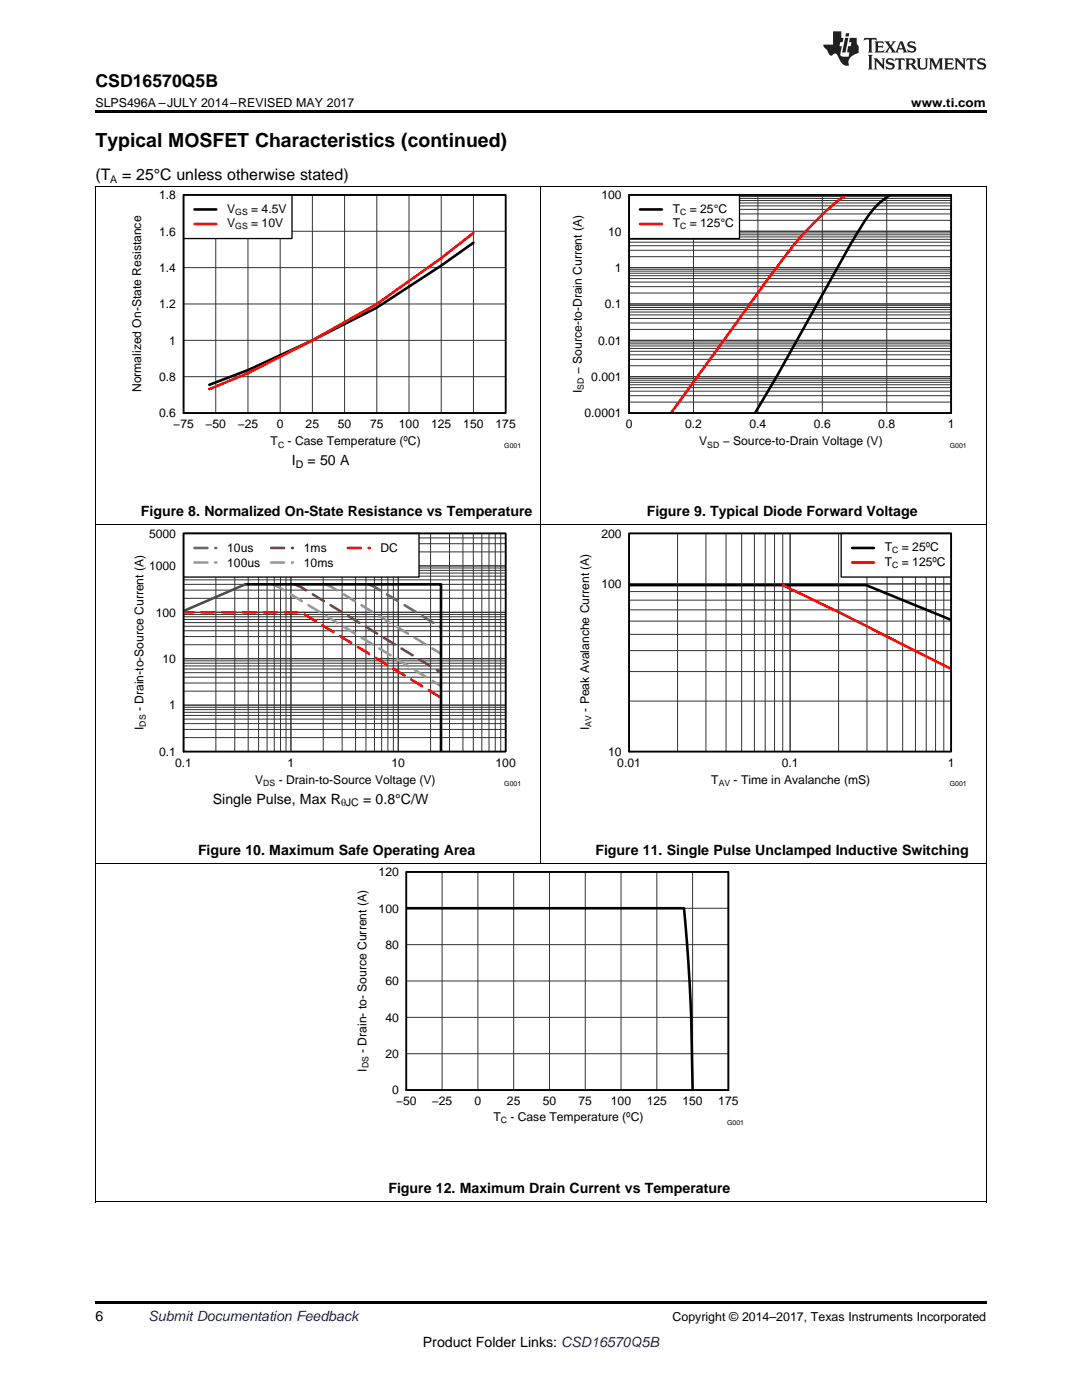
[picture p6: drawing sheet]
<svg xmlns="http://www.w3.org/2000/svg" width="216mm" height="279mm" viewBox="0 0 216 279" stroke-linecap="round" stroke-linejoin="round" font-family="sans-serif">
<path d="M19 239.9h.2zM196.7 239.9h.1zM19 259.7h177.8v.5h-177.8z" fill="#000"/>
<path d="M19.1 104.8v135.1M107.9 104.8v67.6M196.8 104.8v135.1M19 172.3h177.8M19 239.9h177.8" fill="none" stroke="#000" stroke-width=".2"/>
<path d="M36.6 106.5h64.3v43.5h-64.3zM81.1 174h64.2v43.5h-64.2z" fill="none" stroke="#000" stroke-width=".26"/>
<g fill="none" stroke="#333" stroke-width=".2">
<path d="M36.6 106.5h64.3v43.5h-64.3zM36.6 119.4h64.3M36.6 117.8h64.3M36.6 116.6h64.3M36.6 115.7h64.3M36.6 115h64.3M36.6 114.4h64.3M36.6 113.8h64.3M36.6 113.4h64.3M36.6 112.9h64.3M36.6 110.1h64.3M36.6 108.5h64.3"/>
<path d="M36.6 107.4h64.3M43.1 106.5v43.5M46.8 106.5v43.5M49.5 106.5v43.5M51.6 106.5v43.5M53.3 106.5v43.5M54.7 106.5v43.5M56 106.5v43.5M57.1 106.5v43.5M58 106.5v43.5M64.5 106.5v43.5M68.3 106.5v43.5"/>
<path d="M70.9 106.5v43.5M73 106.5v43.5M74.7 106.5v43.5M76.2 106.5v43.5M77.4 106.5v43.5M78.5 106.5v43.5M79.5 106.5v43.5M85.9 106.5v43.5M89.7 106.5v43.5M92.4 106.5v43.5M94.4 106.5v43.5M96.1 106.5v43.5"/>
<path d="M97.6 106.5v43.5M98.8 106.5v43.5M99.9 106.5v43.5M36.6 137.9h64.3M36.6 136.3h64.3M36.6 135.1h64.3M36.6 134.2h64.3M36.6 133.5h64.3M36.6 132.9h64.3M36.6 132.4h64.3M36.6 131.9h64.3M36.6 131.5h64.3"/>
<path d="M36.6 128.7h64.3M36.6 127h64.3M36.6 125.9h64.3M36.6 125h64.3M36.6 124.3h64.3M36.6 123.6h64.3M36.6 123.1h64.3M36.6 122.6h64.3M36.6 122.2h64.3M36.6 147.2h64.3M36.6 145.6h64.3M36.6 144.4h64.3"/>
<path d="M36.6 143.5h64.3M36.6 142.8h64.3M36.6 142.2h64.3M36.6 141.6h64.3M36.6 141.2h64.3M36.6 140.7h64.3M81.1 174h64.2v43.5h-64.2zM88.2 174v43.5M95.4 174v43.5M102.5 174v43.5M109.6 174v43.5M116.8 174v43.5"/>
<path d="M123.9 174v43.5M131.1 174v43.5M138.2 174v43.5M81.1 195.8h64.2M81.1 188.5h64.2M81.1 181.3h64.2M81.1 210.3h64.2M81.1 203h64.2"/>
</g>
<path d="M48.9 116.6h39.1v33.4M81 181.3h55.5l.6 6.6a381.6 381.6 0 0 1 1.1 29.6" fill="none" stroke="#000" stroke-width=".52"/>
<path d="M81.1 174h64.2v43.5h-64.2z" fill="none" stroke="#000" stroke-width=".35"/>
<path d="M73.6 116.6l1.2 .6 13.2 8" fill="none" stroke="#6e8b3d" stroke-width=".52" stroke-dasharray="2.6 1.6"/>
<path d="M65 116.6l1.2 .6 21.8 13.3" fill="none" stroke="#7a67ee" stroke-width=".52" stroke-dasharray="2.6 1.6"/>
<path d="M58.8 116.6l1.2 .6 28 17" fill="none" stroke="#8b5a2b" stroke-width=".52" stroke-dasharray="2.6 1.6"/>
<path d="M54.4 116.6l1.2 .6 32.4 19.7" fill="none" stroke="#999" stroke-width=".52" stroke-dasharray="2.6 1.6"/>
<path d="M36.6 122.2h23.5l27.9 17" fill="none" stroke="#f00" stroke-width=".52" stroke-dasharray="2.6 1.6"/>
<path d="M48.9 116.6l-12.3 5.3" fill="none" stroke="#4d4d4d" stroke-width=".52"/>
<path d="M36.6 106.5h47v8.7h-47z" fill="#fff"/>
<path d="M36.6 106.5h47v8.7h-47zM125.5 106.5h64.3v43.5h-64.3z" fill="none" stroke="#000" stroke-width=".26"/>
<path d="M38.8 109.4h4.4" fill="none" stroke="#6e8b3d" stroke-width=".52" stroke-dasharray="2.6 1.6"/>
<path d="M38.8 112.3h4.4" fill="none" stroke="#7a67ee" stroke-width=".52" stroke-dasharray="2.6 1.6"/>
<path d="M54.1 109.4h4.4" fill="none" stroke="#8b5a2b" stroke-width=".52" stroke-dasharray="2.6 1.6"/>
<path d="M54.1 112.3h4.4" fill="none" stroke="#999" stroke-width=".52" stroke-dasharray="2.6 1.6"/>
<path d="M69.4 109.4h4.4" fill="none" stroke="#f00" stroke-width=".52" stroke-dasharray="2.6 1.6"/>
<path d="M36.6 106.5h64.3v43.5h-64.3z" fill="none" stroke="#000" stroke-width=".35"/>
<g fill="none" stroke="#333" stroke-width=".2">
<path d="M125.5 106.5h64.3v43.5h-64.3zM125.5 119.8h64.3M125.5 118.1h64.3M125.5 116.5h64.3M135.2 106.5v43.5M140.9 106.5v43.5M144.9 106.5v43.5M148 106.5v43.5M150.5 106.5v43.5M152.7 106.5v43.5M154.5 106.5v43.5M156.2 106.5v43.5"/>
<path d="M157.7 106.5v43.5M167.3 106.5v43.5M173 106.5v43.5M177 106.5v43.5M180.1 106.5v43.5M182.7 106.5v43.5M184.8 106.5v43.5M186.7 106.5v43.5M188.3 106.5v43.5M125.5 139.9h64.3M125.5 134h64.3M125.5 129.8h64.3"/>
<path d="M125.5 126.6h64.3M125.5 124h64.3M125.5 121.7h64.3"/>
</g>
<path d="M125.5 116.8h47.3l17 6.9" fill="none" stroke="#000" stroke-width=".52"/>
<path d="M156.2 116.8l11.8 5.7 21.8 11" fill="none" stroke="#f00" stroke-width=".52"/>
<path d="M167.8 106.5h22v8.7h-22z" fill="#fff"/>
<path d="M36.6 38.9h64.3v43.5h-64.3zM167.8 106.5h22v8.7h-22z" fill="none" stroke="#000" stroke-width=".26"/>
<path d="M94.5 48.4l-6.5 4.6-12.8 8.4-12.9 6.5-12.8 6-7.7 2.9M170 109.4h4.4" fill="none" stroke="#000" stroke-width=".52"/>
<path d="M94.5 46.5l-6.5 5-12.8 9.2-12.9 7.2-12.8 6.6-7.7 3.2M170 112.3h4.4" fill="none" stroke="#f00" stroke-width=".52"/>
<path d="M125.5 106.5h64.3v43.5h-64.3z" fill="none" stroke="#000" stroke-width=".35"/>
<path d="M19.1 37.2v67.6M107.9 37.2v67.6M196.8 37.2v67.6M19 104.8h177.8" fill="none" stroke="#000" stroke-width=".2"/>
<g fill="none" stroke="#333" stroke-width=".2">
<path d="M36.6 38.9h64.3v43.5h-64.3zM43.1 38.9v43.5M49.5 38.9v43.5M55.9 38.9v43.5M62.3 38.9v43.5M68.8 38.9v43.5M75.2 38.9v43.5M81.6 38.9v43.5M88 38.9v43.5M94.5 38.9v43.5M36.6 53.4h64.3M36.6 46.2h64.3"/>
<path d="M36.6 75.2h64.3M36.6 67.9h64.3M36.6 60.7h64.3"/>
</g>
<path d="M36.6 38.9h21.7v8.7h-21.7z" fill="#fff"/>
<path d="M36.6 38.9h21.7v8.7h-21.7zM125.5 38.9h64.3v43.5h-64.3z" fill="none" stroke="#000" stroke-width=".26"/>
<path d="M177.6 38.9a18.5 18.5 0 0 0-6.3 7.3l-1.4 2.1-14.9 26.9-4.3 7.2M38.8 41.8h4.4" fill="none" stroke="#000" stroke-width=".52"/>
<path d="M168.9 38.9a51.9 51.9 0 0 0-10 9.4l-5.6 7.3-19.4 26.8M38.8 44.7h4.4" fill="none" stroke="#f00" stroke-width=".52"/>
<path d="M36.6 38.9h64.3v43.5h-64.3z" fill="none" stroke="#000" stroke-width=".35"/>
<g fill="none" stroke="#333" stroke-width=".2">
<path d="M125.5 38.9h64.3v43.5h-64.3zM125.5 39.6h64.3M125.5 39.2h64.3M138.4 38.9v43.5M151.2 38.9v43.5M164.1 38.9v43.5M176.9 38.9v43.5M125.5 58.5h64.3M125.5 57.2h64.3M125.5 56.3h64.3M125.5 55.6h64.3M125.5 55h64.3"/>
<path d="M125.5 54.5h64.3M125.5 54.1h64.3M125.5 53.7h64.3M125.5 53.4h64.3M125.5 51.2h64.3M125.5 49.9h64.3M125.5 49h64.3M125.5 48.3h64.3M125.5 47.8h64.3M125.5 47.3h64.3M125.5 46.9h64.3M125.5 46.5h64.3"/>
<path d="M125.5 46.2h64.3M125.5 44h64.3M125.5 42.7h64.3M125.5 41.8h64.3M125.5 41.1h64.3M125.5 40.5h64.3M125.5 40h64.3M125.5 79h64.3M125.5 78.1h64.3M125.5 77.4h64.3M125.5 76.8h64.3M125.5 76.3h64.3"/>
<path d="M125.5 75.9h64.3M125.5 75.5h64.3M125.5 75.2h64.3M125.5 73h64.3M125.5 71.7h64.3M125.5 70.8h64.3M125.5 70.1h64.3M125.5 69.5h64.3M125.5 69h64.3M125.5 68.6h64.3M125.5 68.3h64.3M125.5 67.9h64.3"/>
<path d="M125.5 65.7h64.3M125.5 64.5h64.3M125.5 63.6h64.3M125.5 62.8h64.3M125.5 62.3h64.3M125.5 61.8h64.3M125.5 61.4h64.3M125.5 61h64.3M125.5 60.7h64.3M125.5 80.3h64.3"/>
</g>
<path d="M125.5 38.9h22.1v8.7h-22.1z" fill="#fff"/>
<path d="M125.5 38.9h22.1v8.7h-22.1z" fill="none" stroke="#000" stroke-width=".26"/>
<path d="M127.7 41.8h4.4" fill="none" stroke="#000" stroke-width=".52"/>
<path d="M127.7 44.7h4.4" fill="none" stroke="#f00" stroke-width=".52"/>
<path d="M125.5 38.9h64.3v43.5h-64.3z" fill="none" stroke="#000" stroke-width=".35"/>
<path d="M19 37.2h177.8" fill="none" stroke="#000" stroke-width=".2"/>
<path d="M19 22h177.8v.5h-177.8z" fill="#000"/>
<g fill="#231f20">
<path d="M172.5 7.6l-.1 .5 .4-.2h.6v.1v2.1l-.2 .4h.9l-.2-.4v-2.1l.1-.1h.5l.5 .2-.2-.5zM174.5 8.3l.2 .3v1.5l-.2 .4h1.8l.2-.6a1.04 1.04 0 0 1-1.3 .2v-.7h.6l.3 .2v-.6l-.3 .2h-.6v-.6l.8-.1 .4 .3-.2-.5zM176.5 8.3l.9 1.1-.9 1.1h.8l-.2-.2 .4-.7 .5 .7-.2 .2h1.5l-.2-.2 .2-.4h.9l.1 .4-.2 .2h1l-.3-.3-.7-1.9h-.5l-.9 2-.8-1 .9-1h-.8l.1 .3-.4 .5-.3-.6 .1-.2zM179.7 8.6l.4 1h-.7zM181.3 8.4a.63 .63 0 0 0-.2 .7 .63 .63 0 0 0 .6 .4l.6 .2 .1 .2a.75 .75 0 0 1-.7 .4 .75 .75 0 0 1-.6-.5l.1 .7 .1-.1a1.11 1.11 0 0 0 1.5-.6 1.13 1.13 0 0 0-1.2-.8l-.1-.4a1.04 1.04 0 0 1 1.2 .2l-.2-.5-.2 .1-.4-.2zM173.2 10.9l.2 .4v2.2l-.2 .4h1l-.3-.4v-2.2l.3-.4zM174.3 11.6l.3 .4v1.5l-.3 .4h.8l-.2-.4v-1.3l1.5 1.7v-1.9l.2-.4h-.7l.2 .4v.9l-1.1-1.3zM177 11.8a.62 .62 0 0 0-.2 .7 .62 .62 0 0 0 .6 .4l.6 .1 .1 .3a.76 .76 0 0 1-.7 .3 .76 .76 0 0 1-.7-.4l.2 .7 .1-.1a1.11 1.11 0 0 0 1.5-.6 1.13 1.13 0 0 0-1.2-.8l-.1-.4a1.04 1.04 0 0 1 1.2 .2l-.2-.6-.2 .1-.5-.1zM178.7 11.6l-.2 .6a.61 .61 0 0 1 .8-.3v1.6l-.2 .4h.9l-.2-.4v-1.6a.63 .63 0 0 1 .7 .3l-.1-.6zM180.6 11.6l.3 .4v1.5l-.3 .4h1l-.2-.2-.1-.8 .6 .2a.76 .76 0 0 0 1.2 .7l-1-1a.58 .58 0 0 0 .6-.5 .58 .58 0 0 0-.5-.6zM181.4 11.9h.1a.45 .45 0 0 1 .5 .1 .45 .45 0 0 1 .1 .5l-.8 .2zM182.9 11.6l.2 .2a2.17 2.17 0 0 0 .3 1.9 .99 .99 0 0 0 1.6-.6v-1.1l.2-.4h-.7l.2 .2a1.92 1.92 0 0 1-.2 1.8 .6 .6 0 0 1-.9-.5v-1.1l.2-.4zM185.4 11.6l.2 .4v1.5l-.2 .4h.7l-.2-.4v-1.4l.8 1.8 .8-1.8v1.4l-.2 .4h.9l-.2-.4v-1.5l.2-.4h-.8l-.6 1.5-.6-1.5zM188.4 11.6l.2 .4v1.5l-.2 .4h1.8l.1-.6a1.04 1.04 0 0 1-1.2 .1v-.6h.5l.4 .2v-.6l-.4 .2h-.5v-.7h.8l.3 .3-.1-.6zM190.5 11.6l.2 .4v1.5l-.2 .4h.7l-.2-.4v-1.3l1.5 1.7v-1.9l.2-.4h-.7l.2 .4v.9l-1.1-1.3zM192.9 11.6l-.1 .6a.61 .61 0 0 1 .7-.3l.1 1.6-.3 .4h1l-.3-.4 .1-1.6a.63 .63 0 0 1 .7 .3l-.1-.6zM195.2 11.8a.62 .62 0 0 0-.2 .7 .62 .62 0 0 0 .6 .4l.6 .1 .1 .3a.76 .76 0 0 1-.7 .3 .76 .76 0 0 1-.6-.4l.1 .7 .1-.1a1.11 1.11 0 0 0 1.6-.6 1.13 1.13 0 0 0-1.3-.8l-.1-.4a1.04 1.04 0 0 1 1.2 .2l-.1-.6-.2 .1-.5-.1z"/>
<path d="M166.2 6.3v2.6h-1.9v.4l.8 .9a.91 .91 0 0 0 1 .8 .56 .56 0 0 1 .5-.3 .56 .56 0 0 1 .5 .3l.4 .8a1.53 1.53 0 0 0 1.9 1.2 1.54 1.54 0 0 1 1-2.1l.9-.3v-1.4a1.52 1.52 0 0 1-.4-1.6h-1.3l-.2 .8h.5l-.2 .8h-.5l-.1 1v.2l.4 .1-.2 .8a1.93 1.93 0 0 1-1.6-.3l.3-1.8h-.5l.2-.8h.4l.2-.8h-.4v-1.3zM168.6 7.6l-.6 2.9h.7l.6-2.9zM168.8 6.6l-.1 .7h.6l.2-.7z"/>
</g>
<text font-size="3.9" x="19" y="29.3">Typical MOSFET Characteristics (continued)</text>
<text font-size="3.5" x="19" y="17.3">CSD16570Q5B</text>
<g font-size="3.2">
<text x="19" y="36">(T</text>
<text x="24.4" y="36">= 25°C unless otherwise stated)</text>
</g>
<g font-size="2.8">
<text x="58.2" y="92.8">I</text>
<text x="61.4" y="92.8">= 50 A</text>
<text x="28.1" y="103">Figure 8. Normalized On-State Resistance vs Temperature</text>
<text x="129" y="103">Figure 9. Typical Diode Forward Voltage</text>
<text x="42.5" y="160.4">Single Pulse, Max R</text>
<text x="72.5" y="160.4">= 0.8°C/W</text>
<text x="39.5" y="170.6">Figure 10. Maximum Safe Operating Area</text>
<text x="118.8" y="170.6">Figure 11. Single Pulse Unclamped Inductive Switching</text>
<text x="77.5" y="238.2">Figure 12. Maximum Drain Current vs Temperature</text>
<text x="19" y="263.6">6</text>
<text x="84.4" y="268.9">Product Folder Links: CSD16570Q5B</text>
</g>
<text font-size="2.8" fill="#0000c8" x="29.6" y="263.6">Submit Documentation Feedback</text>
<g font-size="2.5">
<text x="19" y="21.4">SLPS496A –JULY 2014–REVISED MAY 2017</text>
<text x="181.8" y="21.4">www.ti.com</text>
<text x="134.2" y="263.6">Copyright © 2014–2017, Texas Instruments Incorporated</text>
</g>
<g font-size="2.4">
<text x="31.8" y="39.8">1.8</text>
<text x="120" y="39.8">100</text>
<text x="31.8" y="47">1.6</text>
<text x="45.3" y="42.4">V</text>
<text x="45.3" y="45.3">V</text>
<text x="50.1" y="42.4">= 4.5V</text>
<text x="50.1" y="45.3">= 10V</text>
<text x="121.3" y="47">10</text>
<text x="134.2" y="42.5">T</text>
<text x="134.2" y="45.4">T</text>
<text x="137.6" y="42.5">= 25°C</text>
<text x="137.6" y="45.4">= 125°C</text>
<text x="31.8" y="54.3">1.4</text>
<text x="122.7" y="54.3">1</text>
<text x="31.8" y="61.5">1.2</text>
<text x="120.7" y="61.5">0.1</text>
<text x="33.8" y="68.8">1</text>
<text x="119.3" y="68.8">0.01</text>
<text x="31.8" y="76">0.8</text>
<text x="116.1" y="74.7" transform="rotate(-90 116.1 74.7)">− Source-to-Drain Current (A)</text>
<text x="118" y="76">0.001</text>
<text x="28.2" y="78.3" transform="rotate(-90 28.2 78.3)">Normalized On-State Resistance</text>
<text x="31.8" y="83.3">0.6</text>
<text x="116.1" y="78.4" transform="rotate(-90 116.1 78.4)">I</text>
<text x="116.6" y="83.3">0.0001</text>
<text x="34.6" y="85.4">−75</text>
<text x="41" y="85.4">−50</text>
<text x="47.4" y="85.4">−25</text>
<text x="54" y="88.9">T</text>
<text x="55.2" y="85.4">0</text>
<text x="57.4" y="88.9">- Case Temperature (ºC)</text>
<text x="61" y="85.4">25</text>
<text x="67.4" y="85.4">50</text>
<text x="73.8" y="85.4">75</text>
<text x="79.6" y="85.4">100</text>
<text x="86" y="85.4">125</text>
<text x="92.5" y="85.4">150</text>
<text x="98.9" y="85.4">175</text>
<text x="124.9" y="85.4">0</text>
<text x="136.7" y="85.4">0.2</text>
<text x="139.5" y="88.9">V</text>
<text x="144.2" y="88.9">− Source-to-Drain Voltage (V)</text>
<text x="149.6" y="85.4">0.4</text>
<text x="162.4" y="85.4">0.6</text>
<text x="175.3" y="85.4">0.8</text>
<text x="189.1" y="85.4">1</text>
<text x="29.8" y="107.3">5000</text>
<text x="120" y="107.3">200</text>
<text x="29.8" y="113.8">1000</text>
<text x="45.3" y="110.2">10us</text>
<text x="45.3" y="113.1">100us</text>
<text x="60.6" y="110.2">1ms</text>
<text x="60.6" y="113.1">10ms</text>
<text x="75.9" y="110.2">DC</text>
<text x="176.6" y="110">T</text>
<text x="176.6" y="112.9">T</text>
<text x="180" y="110">= 25ºC</text>
<text x="180" y="112.9">= 125ºC</text>
<text x="120" y="117.4">100</text>
<text x="31.1" y="123.1">100</text>
<text x="32.4" y="132.3">10</text>
<text x="28.7" y="141.9" transform="rotate(-90 28.7 141.9)">- Drain-to-Source Current (A)</text>
<text x="33.8" y="141.6">1</text>
<text x="117.6" y="142.1" transform="rotate(-90 117.6 142.1)">- Peak Avalanche Current (A)</text>
<text x="28.7" y="145.7" transform="rotate(-90 28.7 145.7)">I</text>
<text x="117.6" y="145.7" transform="rotate(-90 117.6 145.7)">I</text>
<text x="31.8" y="150.9">0.1</text>
<text x="34.9" y="153">0.1</text>
<text x="57.4" y="153">1</text>
<text x="78.1" y="153">10</text>
<text x="98.9" y="153">100</text>
<text x="121.3" y="150.9">10</text>
<text x="123.2" y="153">0.01</text>
<text x="156" y="153">0.1</text>
<text x="189.1" y="153">1</text>
<text x="50.9" y="156.4">V</text>
<text x="55.6" y="156.4">- Drain-to-Source Voltage (V)</text>
<text x="141.9" y="156.5">T</text>
<text x="146.4" y="156.5">- Time in Avalanche (mS)</text>
<text x="75.5" y="174.9">120</text>
<text x="75.5" y="182.1">100</text>
<text x="76.9" y="189.4">80</text>
<text x="76.9" y="196.7">60</text>
<text x="76.9" y="203.9">40</text>
<text x="73.1" y="213.9" transform="rotate(-90 73.1 213.9)">I</text>
<text x="73.1" y="210.2" transform="rotate(-90 73.1 210.2)">- Drain- to- Source Current (A)</text>
<text x="76.9" y="211.2">20</text>
<text x="78.2" y="218.4">0</text>
<text x="79" y="220.5">−50</text>
<text x="86.2" y="220.5">−25</text>
<text x="94.7" y="220.5">0</text>
<text x="101.2" y="220.5">25</text>
<text x="108.3" y="220.5">50</text>
<text x="115.4" y="220.5">75</text>
<text x="121.9" y="220.5">100</text>
<text x="129" y="220.5">125</text>
<text x="136.2" y="220.5">150</text>
<text x="143.3" y="220.5">175</text>
<text x="98.4" y="223.8">T</text>
<text x="101.8" y="223.8">- Case Temperature (ºC)</text>
</g>
<g font-size="2.1">
<text x="22" y="36.6">A</text>
<text x="59" y="93.4">D</text>
<text x="68.1" y="160.9">θJC</text>
</g>
<g font-size="1.7">
<text x="46.9" y="42.9">GS</text>
<text x="46.9" y="45.8">GS</text>
<text x="135.7" y="42.9">C</text>
<text x="135.7" y="45.8">C</text>
<text x="116.5" y="77.8" transform="rotate(-90 116.5 77.8)">SD</text>
<text x="55.5" y="89.3">C</text>
<text x="141.1" y="89.3">SD</text>
<text x="178" y="110.5">C</text>
<text x="178" y="113.4">C</text>
<text x="29.1" y="145" transform="rotate(-90 29.1 145)">DS</text>
<text x="118" y="145" transform="rotate(-90 118 145)">AV</text>
<text x="52.5" y="156.9">DS</text>
<text x="143.4" y="156.9">AV</text>
<text x="73.6" y="213.2" transform="rotate(-90 73.6 213.2)">DS</text>
<text x="99.9" y="224.2">C</text>
</g>
<g font-size="1.4">
<text x="100.6" y="89.3">G001</text>
<text x="189.5" y="89.3">G001</text>
<text x="100.6" y="156.9">G001</text>
<text x="189.5" y="156.9">G001</text>
<text x="145.1" y="224.5">G001</text>
</g>
</svg>
